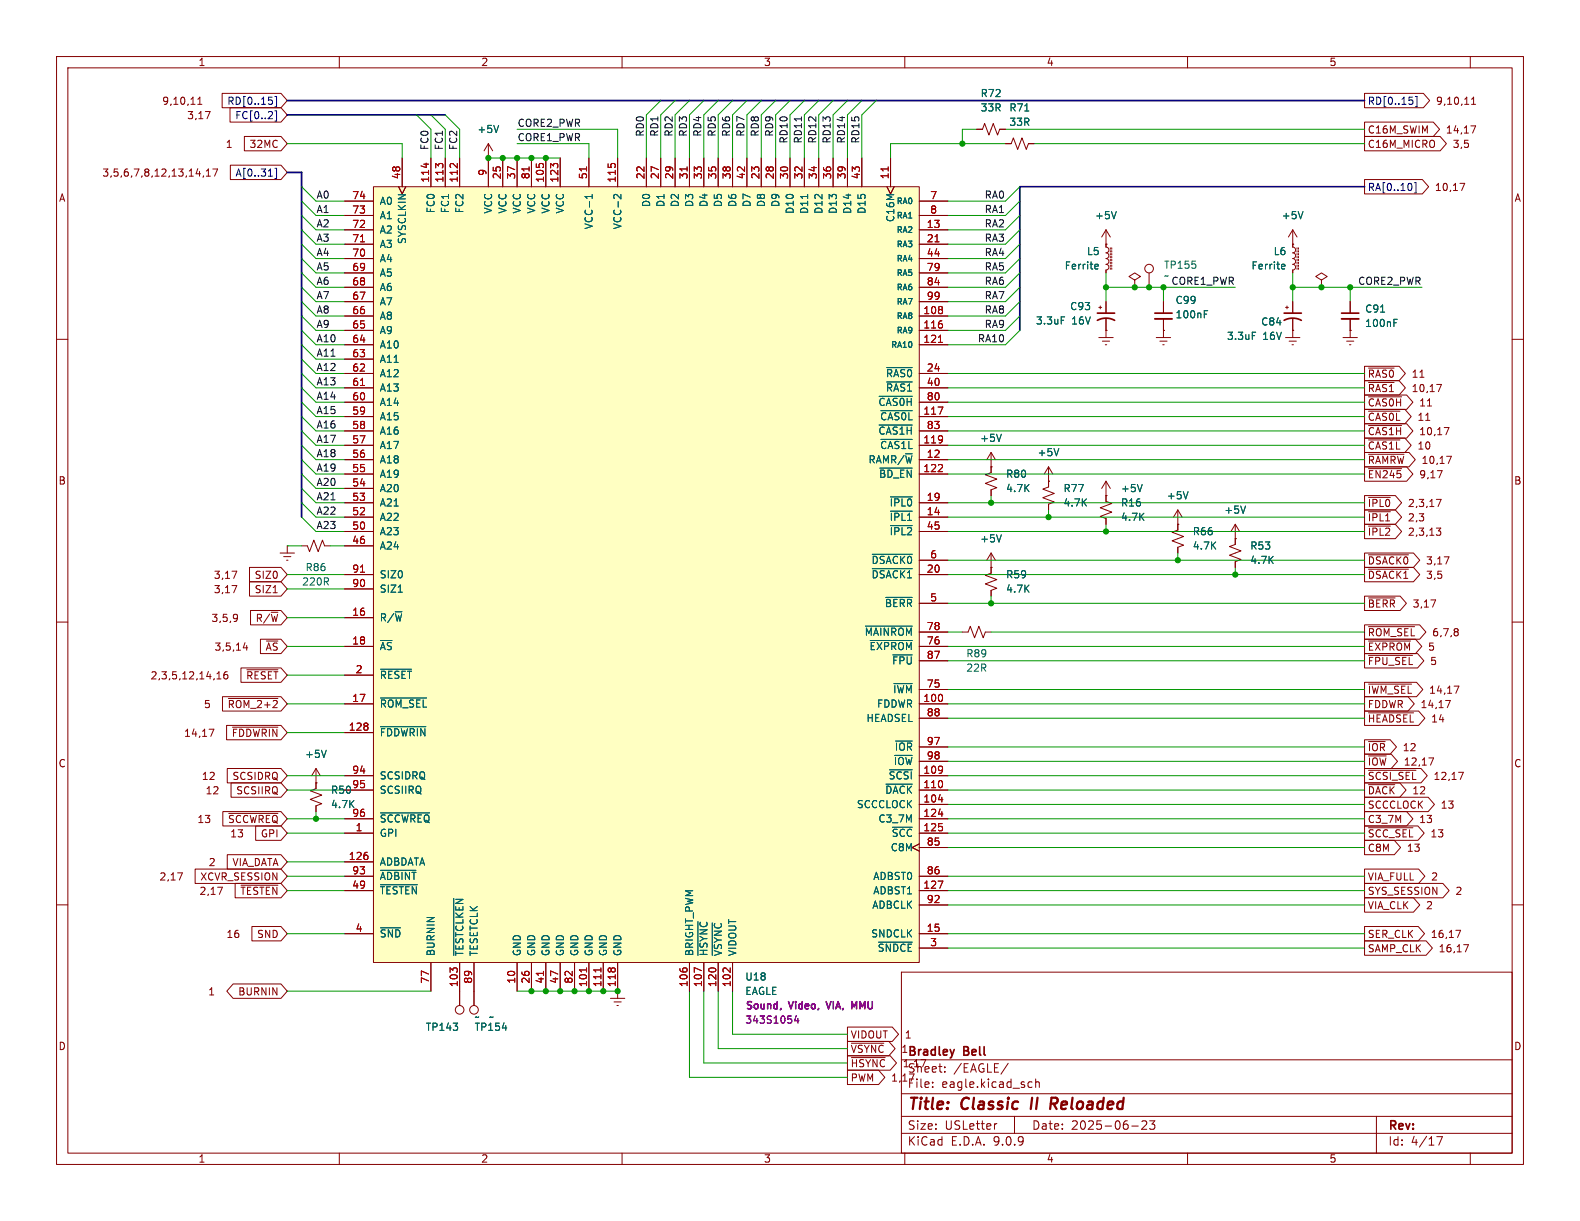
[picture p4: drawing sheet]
<svg xmlns="http://www.w3.org/2000/svg" width="279mm" height="216mm" viewBox="0 0 279 216" stroke-linecap="round" stroke-linejoin="round" font-family="sans-serif">
<g fill="none" stroke="#840000" stroke-width=".18">
<path d="M10 10h259.4v195.9h-259.4zM12 12h255.4v191.9h-255.4zM60 10v2M110 10v2M160 10v2M210 10v2M260 10v2M238.8 53.3v2.1M238.8 56.4v2M10 60h2M267.4 60h2M10 110h2"/>
<path d="M267.4 110h2M55.9 138.4v1l-1 .4 2 .8-2 .8 2 .7-1 .4v1M10 160h2M107.9 176.5h2.6M108.6 177.2h1.3M109.1 177.8h.2M109.2 175.3h.1M109.2 175.3v1.2M159.4 171.9h108v32h-108zM267.4 160h2M159.4 197.4h108M159.4 193.4h108"/>
<path d="M159.4 187.4h108M164.9 192.1v.2M164.9 191.4v.1M167.1 189.4v.2M167.1 188.7v.1M176.3 198.7l-.3 .1M178.3 188l-1.3 1.9M179.4 197.4v3M181.9 192.2h.6M181.9 191.4h.6M183.1 191.4l.3-.1 .3 .1 .1 .9M183.1 190.8v1.5"/>
<path d="M200.1 199.1h1.2M201.9 198.3l.6-.1 .2 .1 .1 .3-.9 1.1h.9M203.3 198.2h.9l-.5 .6 .4 .1v.6l-.2 .2h-.4l-.2-.2M243.4 197.4v6.5M60 203.9v2M110 203.9v2M159.4 200.4h108M160 203.9v2M210 203.9v2M254.1 201h1l-.7 1.5M260 203.9v2"/>
</g>
<path d="M182.5 194.1l-.2 2M183.5 194.1l-.3 2M186.3 195.2l.5 .9M186.7 194.1h-.8l-.2 2M186.8 195.1l-1 .1" fill="none" stroke="#840000" stroke-width=".4"/>
<path d="M237.2 55.4h3.1" fill="none" stroke="#840000" stroke-width=".3"/>
<path d="M237.2 56.4h3.1" fill="none" stroke="#840000" stroke-width=".33"/>
<path d="M244.1 55.2h.8M246.5 57.1h.4M246.5 56.5h.6" fill="none" stroke="#006464" stroke-width=".18"/>
<path d="M66 33h96.6v137.2h-96.6z" fill="#ffffc2"/>
<g fill="none" stroke="#840000" stroke-width=".18">
<path d="M35 18.5h.7M35 17.5l.3-.3v1.3M36.3 19.7h.9l-.6 1.3M39.3 16.5h10.4l1.1 1.3-1.1 1.3h-10.4zM40.7 19h9l1.1 1.3-1.1 1.3h-9zM241.3 16.5h10.4l1.1 1.3-1.1 1.3h-10.4zM260.2 18.5h.7M260.2 17.5l.4-.3v1.3M34.7 30.7h.8M36 31.1l-.1 .2M36.5 31.2h.7M36.5 30.2l.4-.3v1.3"/>
<path d="M37.6 29.9h.9l-.6 1.3M40.7 29.2h9l1.1 1.3-1.1 1.3h-9zM43.2 24.1h6.5l1.1 1.3-1.1 1.3h-6.5zM61 35.6h5M61 38.1h5M66 33h96.6v137.2h-96.6zM70.5 33l.6 1.3 .7-1.3M71.1 27.9v5.1M76.2 27.9v5.1M78.7 27.9v5.1M81.3 27.9v5.1M86.4 27.9h.1"/>
<path d="M86.4 25.4v7.6M86.4 25.4l-.8 1.3M86.4 25.4l.7 1.3M88.9 27.9v5.1M91.4 27.9v5.1M94 27.9v5.1M96.5 27.9v5.1M99.1 27.9v5.1M104.1 27.9v5.1M109.2 27.9v5.1M114.3 27.9v5.1M116.8 27.9v5.1"/>
<path d="M119.4 27.9v5.1M121.9 27.9v5.1M124.5 27.9v5.1M127 27.9v5.1M129.5 27.9v5.1M132.1 27.9v5.1M134.6 27.9v5.1M137.2 27.9v5.1M139.7 27.9v5.1M142.2 27.9v5.1M144.8 27.9v5.1M147.3 27.9v5.1"/>
<path d="M149.9 27.9v5.1M152.4 27.9v5.1M156.8 33l.7 1.3 .6-1.3M157.5 27.9v5.1M162.6 35.6h5M162.6 38.1h5M172.7 22.9h1l.4-1.1 .8 2.1 .7-2.1 .8 2.1 .4-1h1M177.8 25.4h1l.4-1 .8 2 .7-2 .8 2 .4-1h1M241.3 24.1h13.4l1.1 1.3-1.1 1.3h-13.4zM241.3 31.7h10.2l1.1 1.3-1.1 1.3h-10.2zM241.3 21.6h12.2l1.1 1.3-1.1 1.2h-12.2zM258.2 32.4h.8l-.5 1.3"/>
<path d="M260.1 22.3h.8l-.5 1.2M61 40.6h5M61 43.2h5M61 45.7h5M61 48.3h5M61 50.8h5M61 53.3h5M61 55.9h5M61 58.4h5M162.6 40.6h5M162.6 43.2h5M162.6 45.7h5"/>
<path d="M162.6 48.3h5M162.6 50.8h5M162.6 53.3h5M162.6 55.9h5M162.6 58.4h5M194.3 59.7h2.5M194.3 54.4h.5M194.6 54.1v.5M195.6 58.4h.1M195.6 40.6v3.1l.3 .1 .2 .4-.2 .4-.3 .1 .3 .1 .2 .2-.1 .5-.4 .2 .3 .2 .2 .3-.2 .4-.3 .1 .3 .2 .2 .3-.2 .4-.3 .1v.6M195.6 43.2h.1M195.6 53.3v2.1"/>
<path d="M195.6 56.4v3.3M195.6 40.6l-.8 1.3M195.6 40.6l.7 1.3M196.3 43.8v.3M196.3 44.3v.3M196.3 44.8v.3M196.3 45.3v.3M196.3 45.8v.3M196.3 46.4v.2M196.3 46.9v.2M196.3 47.4v.2M196.6 43.8v.3"/>
<path d="M196.6 44.3v.3M196.6 44.8v.3M196.6 45.3v.3M196.6 45.8v.3M196.6 46.4v.2M196.6 46.9v.2M196.6 47.4v.2M200.7 49.5l1-.6-1-.6-1.1 .6 1.1 .6v1.3M200.7 50.8h.1M203.2 48.3v2.5M204.5 59.7h2.5M205.7 58.4h.1"/>
<path d="M205.7 53.3v2.1M205.7 56.4v3.3M227.3 59.7h2.6M227.3 54.4h.5M227.6 54.1v.5M228.6 40.6v3.1l.4 .1 .1 .4-.1 .4-.4 .1 .3 .1 .2 .2-.1 .5-.4 .2 .4 .2 .1 .3-.1 .4-.4 .1 .4 .2 .1 .3-.1 .4-.4 .1v.6M228.6 43.2h.1M228.6 58.4h.1M228.6 53.3v2.1M228.6 56.4v3.3M228.6 40.6l-.8 1.3M228.6 40.6l.8 1.3"/>
<path d="M229.4 43.8v.3M229.4 44.3v.3M229.4 44.8v.3M229.4 45.3v.3M229.4 45.8v.3M229.4 46.4v.2M229.4 46.9v.2M229.4 47.4v.2M229.6 43.8v.3M229.6 44.3v.3M229.6 44.8v.3M229.6 45.3v.3"/>
<path d="M229.6 45.8v.3M229.6 46.4v.2M229.6 46.9v.2M229.6 47.4v.2M233.7 49.5l1-.6-1-.6-1 .6 1 .6v1.3M233.7 50.8h.1M237.5 59.7h2.5M238.8 58.4h.1M238.8 53.3v2.1M238.8 56.4v3.3M61 61h5M61 63.5h5"/>
<path d="M61 66h5M61 68.6h5M61 71.1h5M61 73.7h5M61 76.2h5M61 78.7h5M162.6 61h5M162.6 66h5M162.6 68.6h5M162.6 71.1h5M162.6 73.7h5M162.6 76.2h5"/>
<path d="M162.6 78.7h5M194.9 60.3h1.3M195.5 61h.2M205.1 60.3h1.3M205.6 61h.3M228 60.3h1.2M228.5 61h.2M238.1 60.3h1.3M238.6 61h.3M241.3 74.9h7.4l1.2 1.3-1.2 1.3h-7.4zM241.3 72.4h7.1l1.2 1.3-1.2 1.2h-7.1zM241.3 69.8h7.4l1.2 1.3-1.2 1.3h-7.4z"/>
<path d="M241.3 67.3h6.1l1.1 1.3-1.1 1.3h-6.1zM241.3 64.8h6.1l1.1 1.2-1.1 1.3h-6.1zM241.3 77.5h7.1l1.2 1.2-1.2 1.3h-7.1zM242 75.2h5.9M242 72.7h5.6M242 70.2h5.9M242 67.6h4.5M242 65.1h4.5M242 77.8h5.6M251.1 66.7h.7M252.1 74.3h.7M252.4 71.8h.7"/>
<path d="M254.1 68h.8l-.5 1.3M255.4 75.6h.8l-.5 1.3M49.5 97.8h2.6M50.2 98.4h1.2M50.7 99.1h.2M50.8 96.5h.1M50.8 96.5v1.3M53.3 96.5h1.1l.3 1 .8-2 .8 2 .7-2 .4 1h1M61 81.3h5M61 83.8h5M61 86.4h5M61 88.9h5"/>
<path d="M61 91.4h5M61 94h5M61 96.5h5M162.6 81.3h5M162.6 83.8h5M162.6 88.9h5M162.6 91.4h5M162.6 94h5M162.6 99.1h5M175.3 97.8v3.5l-1.1 .4 2.1 .8-2.1 .8 2.1 .7-1 .4v1M175.3 80v3.6l-1.1 .3 2.1 .8-2.1 .8 2.1 .7-1 .4v1M175.3 82.6h.1"/>
<path d="M175.3 97.8l.7 1.3M175.3 97.8l-.8 1.3M175.3 80l-.8 1.3M175.3 80l.7 1.3M185.4 82.6v3.5l-1 .4 2 .7-2 .8 2 .8-1 .4v1M185.4 85.1h.1M185.4 82.6l-.7 1.2M185.4 82.6l.8 1.2M195.6 85.1v3.5l1 .4-2 .8 2 .8-2 .7 1 .4v1M195.6 87.6h.1M195.6 85.1l-.8 1.3M195.6 85.1l.7 1.3"/>
<path d="M208.3 90.2v3.5l-1 .4 2 .8-2 .7 2 .8-1 .4v1M208.3 92.7h.1M208.3 90.2l.7 1.2M208.3 90.2l-.8 1.2M218.4 95.3h.1M218.4 92.7v3.6l-1 .3 2.1 .8-2.1 .8 2.1 .7-1.1 .4v1M218.4 92.7l-.7 1.3M218.4 92.7l.8 1.3M241.3 80h7.9l1.1 1.3-1.1 1.3h-7.9zM241.3 87.6h5.4l1.2 1.3-1.2 1.3h-5.4zM241.3 90.2h5.4l1.2 1.2-1.2 1.3h-5.4zM241.3 82.5h7.4l1.2 1.3-1.2 1.3h-7.4z"/>
<path d="M241.3 92.7h5.4l1.2 1.3-1.2 1.3h-5.4zM241.3 97.8h8.7l1.1 1.3-1.1 1.2h-8.7zM242 80.3h6.3M242 87.9h3.9M242 90.5h3.9M242 82.9h5.9M242 93h3.9M242 98.1h7.1M254 88.3h.8l-.5 1.3M254 93.4h.8l-.4 .5 .3 .1 .1 .4-.3 .3h-.3M254.2 83.2h.8l-.5 1.3M255.4 98.5h.8l-.5 1.2"/>
<path d="M255.8 80.7h.9l-.6 1.3M38.4 119.1l.3-.3v1.3M40.2 118.8h-.4a.86 .86 0 0 0 0 1.3l.4-.2 .1-.4-.2-.2h-.4l-.1 .2M41 103.5h.9l-.6 1.3M41 101h.9l-.6 1.3M41.8 108.6l.1 .1a1.03 1.03 0 0 1-.1 1.1M42 109.2l-.2 .2M42.6 118.1h7.1l1.1 1.3-1.1 1.3h-7.1zM43.3 113.6l-.3 .9h.8M43.6 114.1v.9M43.7 118.4h5.4M44.1 102.9h5.6l1.1 1.2-1.1 1.3h-5.6z"/>
<path d="M44.1 100.3h5.6l1.1 1.3-1.1 1.3h-5.6zM44.3 107.9h5.4l1.1 1.3-1.1 1.3h-5.4zM46.1 113h3.6l1.1 1.3-1.1 1.3h-3.6zM48.3 104.8h.7M61 101.6h5M61 104.1h5M61 109.2h5M61 114.3h5M61 119.4h5M162.6 101.6h5M162.6 114.3h5M162.6 106.7h5"/>
<path d="M162.6 111.8h5M162.6 116.8h5M170.2 111.8h1l.4-1.1 .7 2.1 .8-2.1 .8 2.1 .3-1h1.1M175.3 100.3h.1M241.3 115.6h9.4l1.1 1.2-1.1 1.3h-9.4zM241.3 113h9l1.1 1.3-1.1 1.3h-9zM241.3 110.5h9.7l1.2 1.3-1.2 1.2h-9.7zM241.3 105.4h6.3l1.1 1.3-1.1 1.3h-6.3zM241.3 100.3h8.7l1.1 1.3-1.1 1.3h-8.7zM242 115.9h7.8M242 113.3h7.4M242 110.8h8.2"/>
<path d="M242 105.7h4.7M242 100.6h7.1M253 106.1h.9l-.6 1.3M257.6 111.2l.3 .2-.3 .3 .3 .2v.3l-.3 .2M37 128.9h.8l-.5 1.3M38.4 120.1h.7M39.3 123.2h10.4l1.1 1.3-1.1 1.2h-10.4zM40.1 128.3h9.6l1.1 1.2-1.1 1.3h-9.6zM40.2 135.9h9.5l1.1 1.3-1.1 1.2h-9.5zM40.4 123.5h8.7M40.9 138.4h8.8l1.1 1.3-1.1 1.3h-8.8zM41.1 128.6h8"/>
<path d="M55.9 138.4h.1M55.9 135.9l-.8 1.3M55.9 135.9l.7 1.3M55.9 135.9v3.5M61 124.5h5M61 129.5h5M61 137.2h5M61 139.7h5M162.6 124.5h5M162.6 137.2h5M162.6 139.7h5M162.6 121.9h5"/>
<path d="M162.6 127h5M162.6 132.1h5M162.6 134.6h5M241.3 130.8h4.5l1.2 1.3-1.2 1.3h-4.5zM241.3 138.4h6.2l1.1 1.3-1.1 1.3h-6.2zM241.3 133.3h4.7l1.1 1.3-1.1 1.3h-4.7zM241.3 135.9h10l1.1 1.3-1.1 1.2h-10zM241.3 123.2h7.7l1.1 1.3-1.1 1.2h-7.7zM241.3 125.7h9.6l1.1 1.3-1.1 1.3h-9.6zM241.3 120.6h9.2l1.1 1.3-1.1 1.3h-9.2zM242 131.1h3M242 138.7h4.6"/>
<path d="M242 133.7h3.1M242 136.2h8.4M242 126h8M242 121h7.6M252.7 134h.8l-.5 1.3M255.6 123.9h.9l-.6 1.2M257.1 121.3h.9l-.6 1.3M257.9 136.6h.9l-.6 1.2M31.4 154.3h.9l-.6 1.3M34.5 153.7h15.2l1.1 1.2-1.1 1.3h-15.2zM38.5 156.9h.8l-.5 1.3M39.4 143.5h10.3l1.1 1.3-1.1 1.3h-10.3z"/>
<path d="M40.2 151.1h9.5l1.1 1.3-1.1 1.3h-9.5zM40.4 143.8h8.7M41.6 156.2h8.1l1.1 1.3-1.1 1.3h-8.1zM42.6 156.5h6.5M45.2 146h4.5l1.1 1.3-1.1 1.3h-4.5zM55.9 142.5v1M61 144.8h5M61 147.3h5M61 152.4h5M61 154.9h5M61 157.5h5M162.6 149.2l-1.3 .7 1.3 .6"/>
<path d="M162.6 144.8h5M162.6 147.3h5M162.6 154.9h5M162.6 157.5h5M162.6 142.2h5M162.6 149.9h5M241.3 158.7h8.7l1.1 1.3-1.1 1.3h-8.7zM241.3 153.7h9.6l1.1 1.2-1.1 1.3h-9.6zM241.3 156.2h13.9l1.1 1.3-1.1 1.3h-13.9zM241.3 148.6h5.3l1.1 1.3-1.1 1.2h-5.3zM241.3 143.5h7.4l1.2 1.3-1.2 1.3h-7.4zM241.3 146h9.4l1.1 1.3-1.1 1.3h-9.4z"/>
<path d="M241.3 141h11.3l1.1 1.2-1.1 1.3h-11.3zM242 146.4h7.9M41.2 174h8.5l1.1 1.3-1.1 1.2h-8.5l-1.1-1.2zM44.5 163.8h5.2l1.1 1.3-1.1 1.3h-5.2zM61 165.1h5M76.2 170.2v5.1M81.3 170.2v7.6M83.8 170.2v7.6M91.4 170.2v5.1M94 170.2v5.1M96.5 170.2v5.1M99.1 170.2v5.1"/>
<path d="M101.6 170.2v5.1M104.1 170.2v5.1M106.7 170.2v5.1M109.2 175.3h.1M109.2 170.2v5.1M121.9 170.2v5.1M124.5 170.2v5.1M127 170.2v5.1M129.5 170.2v5.1M162.6 165.1h5M162.6 160h5M162.6 167.6h5"/>
<path d="M241.3 166.4h10.9l1.1 1.2-1.1 1.3h-10.9zM241.3 163.8h9.5l1.1 1.3-1.1 1.3h-9.5zM257.4 164.5h.9l-.6 1.3M258.8 167h.9l-.6 1.3M149.9 189.2h5.5l1.1 1.3-1.1 1.3h-5.5zM149.9 181.6h7.9l1.1 1.3-1.1 1.3h-7.9zM149.9 184.1h7.3l1.1 1.3-1.1 1.3h-7.3zM149.9 186.7h7.5l1.1 1.3-1.1 1.2h-7.5zM150.6 184.5h5.7M150.6 187h5.9M161.6 189.9l-.5 1.3M163.7 187.4l-.5 1.2"/>
<circle cx="203.2" cy="47.5" r=".76"/>
<circle cx="81.3" cy="178.6" r=".76"/>
<circle cx="83.8" cy="178.6" r=".76"/>
</g>
<g fill="none" stroke="#a90000" stroke-width=".18">
<path d="M75.4 28.8v.8M79.7 29h.4M80.9 28.9v.8M93.6 29.5v.7M103.7 29.5v.7M121.5 29.5v.7M157.1 29.5v.7M63.7 42.8h.8M165.3 42.8h.8M63.7 68.2h.8M165.9 72h.8l-.5 1.2M165.9 60.5h.8"/>
<path d="M165.9 83.4h.8M166.6 82.3v.4M63.7 101.2h.8M165.9 155.8h.8l-.5 1.3M165.9 141.4h.8M165.9 143.9h.8M96.1 171.8v.7M103.7 171.1v.8M106.3 171.1v.8M124 171.6l-1.2-.5v.8M128 171.2h.4M129.1 171.1v.8"/>
</g>
<g fill="none" stroke="#006464" stroke-width=".18">
<path d="M181.2 19.6h.7M88.2 22.2l-.4 1.2M104.7 34.4v.7M104.7 34.7h-1.3l.4 .4M109.8 34.4v.8l-.9-.8-.3 .1-.1 .4M142.8 34.4v.7M197.4 37.4l-.4 1.3M230.4 37.4l-.4 1.3M187.7 56h.6M193.8 46.7l.4 .1v.2l-.6 .1M194.2 47.5l-.4 .1M213 55.5h.4"/>
<path d="M213 54.9h.6M221.4 58.7h.7M226.8 46.7l.4 .1v.2l-.6 .1M227.2 47.5l-.4 .1M244.1 55.2h.8M246.5 57.1h.4M246.5 56.5h.6M155.5 70.1h5.8M155.5 75.2h5.8M155.8 72.6h5.5M155.8 77.7h5.5M156.8 65h4.5"/>
<path d="M156.8 67.5h4.5M177.1 76.8l-.4 1.2M187.2 79.3l-.4 1.3M154.3 98h7M155.6 82.8h5.7M157.5 87.9h3.8M157.5 90.4h3.8M157.5 92.9h3.8M177.1 94.6l-.4 1.2M202 85.7l-.4 1.2M210.1 86.9l-.4 1.3M220.3 89.5l-.5 1.2"/>
<path d="M67.3 118.3h5.5M70.4 104.7h.7M153 110.7h8.3M153.9 113.3h7.4M154.3 100.6h7M156.6 105.6h4.7M157.9 115.8h3.4M57.7 132.7l-.4 1.2M67.3 123.4h8.1M67.3 128.5h8M156.7 138.7h4.6M157.3 136.1h4"/>
<path d="M158.1 120.9h3.2M158.2 133.6h3.1M158.4 131h2.9M67.3 143.7h8.7M67.3 153.9h6.3M67.3 156.4h6.5M80.2 158.8v10.1M157.8 146.3h3.5M67.3 164.1h3.5M123.4 163v5.9M126 163.2v5.7M155.3 166.6h6"/>
<path d="M88.8 181.8h.8"/>
</g>
<path d="M146.1 177.1l.4 1.3M150.6 177.1l.4 .9 .5-.9" fill="none" stroke="#840084" stroke-width=".25"/>
<path d="M140.8 179.6l-.3 .9h.8M141.1 180.1v.8" fill="none" stroke="#840084" stroke-width=".18"/>
<path d="M194.1 56.6a3.2 3.2 0 0 1 3 0M194.1 55.4h3M204.2 55.4h3.1M227.1 56.6a3.2 3.2 0 0 1 3 0M227.1 55.4h3" fill="none" stroke="#840000" stroke-width=".3"/>
<path d="M204.2 56.4h3.1" fill="none" stroke="#840000" stroke-width=".33"/>
<path d="M47.5 17.2h.6M48.1 17.7l.1 .2-.1 .5M48.6 19.6h.3v1.8h-.3M48.6 17.1h.3v1.8h-.3M249.2 17.2h.6M249.7 17.7l.2 .2-.2 .5M250.3 17.1h.3v1.8h-.3M47.5 31.2h.7M48.6 29.8h.3v1.8h-.3M249.6 32.7v.7M250.1 32.3h.3v1.8h-.3" fill="none" stroke="#000084" stroke-width=".18"/>
<path d="M141.7 20.7v.7" fill="none" stroke="#0f0f0f" stroke-width=".18"/>
<path d="M50.8 17.8h190.5M50.8 30.5h2.5v60.9M50.8 20.3h27.9M241.3 33h-61v25.4" fill="none" stroke="#000084" stroke-width=".3"/>
<g fill="none" stroke="#009600" stroke-width=".18">
<path d="M116.8 17.8l-2.5 2.5v7.6M119.4 17.8l-2.6 2.5v7.6M121.9 17.8l-2.5 2.5v7.6M124.5 17.8l-2.6 2.5v7.6M127 17.8l-2.5 2.5v7.6M129.5 17.8l-2.5 2.5v7.6M132.1 17.8l-2.6 2.5v7.6M134.6 17.8l-2.5 2.5v7.6M137.2 17.8l-2.6 2.5v7.6M139.7 17.8l-2.5 2.5v7.6M142.2 17.8l-2.5 2.5v7.6M144.8 17.8l-2.6 2.5v7.6"/>
<path d="M147.3 17.8l-2.5 2.5v7.6M149.9 17.8l-2.6 2.5v7.6M152.4 17.8l-2.5 2.5v7.6M154.9 17.8l-2.5 2.5v7.6M50.8 25.4h20.3v2.5M53.3 38.1l2.6 2.5h5.1M53.3 35.6l2.6 2.5h5.1M53.3 33l2.6 2.6h5.1M73.7 20.3l2.5 2.6v5M76.2 20.3l2.5 2.6v5M78.7 20.3l2.6 2.6v5M86.4 27.9h12.7"/>
<path d="M91.4 22.9h17.8v5M91.4 25.4h12.7v2.5M172.7 22.9h-2.5v2.5M177.8 25.4h-20.3v2.5M177.8 22.9h63.5M180.3 38.1l-2.5 2.5h-10.2M180.3 35.6l-2.5 2.5h-10.2M180.3 33l-2.5 2.6h-10.2M182.9 25.4h58.4M53.3 55.9l2.6 2.5h5.1M53.3 58.4l2.6 2.6h5.1M53.3 43.2l2.6 2.5h5.1"/>
<path d="M53.3 48.3l2.6 2.5h5.1M53.3 40.6l2.6 2.6h5.1M53.3 53.3l2.6 2.6h5.1M53.3 50.8l2.6 2.5h5.1M53.3 45.7l2.6 2.6h5.1M180.3 55.9l-2.5 2.5h-10.2M180.3 58.4l-2.5 2.6h-10.2M180.3 43.2l-2.5 2.5h-10.2M180.3 48.3l-2.5 2.5h-10.2M180.3 40.6l-2.5 2.6h-10.2M180.3 53.3l-2.5 2.6h-10.2M180.3 50.8l-2.5 2.5h-10.2"/>
<path d="M180.3 45.7l-2.5 2.6h-10.2M195.6 50.8h22.8M195.6 48.3v5M205.7 50.8v2.5M228.6 50.8h22.9M228.6 48.3v5M238.8 50.8v2.5M53.3 68.6l2.6 2.5h5.1M53.3 71.1l2.6 2.6h5.1M53.3 61l2.6 2.5h5.1M53.3 76.2l2.6 2.5h5.1M53.3 78.7l2.6 2.6h5.1"/>
<path d="M53.3 66l2.6 2.6h5.1M53.3 63.5l2.6 2.5h5.1M53.3 73.7l2.6 2.5h5.1M167.6 71.1h73.7M167.6 73.7h73.7M167.6 78.7h73.7M167.6 68.6h73.7M167.6 66h73.7M167.6 76.2h73.7M50.8 96.5h2.5M53.3 88.9l2.6 2.5h5.1M53.3 91.4l2.6 2.6h5.1"/>
<path d="M53.3 86.4l2.6 2.5h5.1M53.3 81.3l2.6 2.5h5.1M53.3 83.8l2.6 2.6h5.1M58.4 96.5h2.6M167.6 81.3h73.7M167.6 91.4h73.7M167.6 94h73.7M167.6 88.9h73.7M167.6 99.1h73.7M167.6 83.8h73.7M175.3 87.6v1.3M185.4 90.2v1.2"/>
<path d="M195.6 92.7v1.3M208.3 97.8v1.3M50.8 101.6h10.2M50.8 114.3h10.2M50.8 109.2h10.2M50.8 104.1h10.2M50.8 119.4h10.2M167.6 101.6h73.7M167.6 114.3h73.7M167.6 106.7h73.7M167.6 111.8h2.6M167.6 116.8h73.7"/>
<path d="M175.3 105.4v1.3M175.3 111.8h66M218.4 100.3v1.3M50.8 124.5h10.2M50.8 137.2h10.2M50.8 139.7h10.2M50.8 129.5h10.2M167.6 124.5h73.7M167.6 121.9h73.7M167.6 127h73.7M167.6 132.1h73.7M167.6 134.6h73.7"/>
<path d="M167.6 137.2h73.7M167.6 139.7h73.7M50.8 157.5h10.2M50.8 144.8h10.2M50.8 152.4h10.2M50.8 154.9h10.2M50.8 147.3h10.2M55.9 143.5v1.3M167.6 157.5h73.7M167.6 142.2h73.7M167.6 144.8h73.7M167.6 154.9h73.7"/>
<path d="M167.6 147.3h73.7M167.6 149.9h73.7M50.8 175.3h25.4M50.8 165.1h10.2M91.4 175.3h17.8M121.9 175.3v15.2h28M124.5 175.3v12.7h25.4M127 175.3v10.1h22.9M129.5 175.3v7.6h20.4M167.6 165.1h73.7M167.6 160h73.7M167.6 167.6h73.7"/>
</g>
<g fill="#009600" stroke="#009600" stroke-width=".18">
<circle cx="195.6" cy="50.8" r=".46"/>
<circle cx="175.3" cy="88.9" r=".46"/>
<circle cx="170.2" cy="25.4" r=".46"/>
<circle cx="185.4" cy="91.4" r=".46"/>
<circle cx="195.6" cy="94" r=".46"/>
<circle cx="208.3" cy="99.1" r=".46"/>
<circle cx="218.4" cy="101.6" r=".46"/>
<circle cx="175.3" cy="106.7" r=".46"/>
<circle cx="233.7" cy="50.8" r=".46"/>
<circle cx="228.6" cy="50.8" r=".46"/>
<circle cx="238.8" cy="50.8" r=".46"/>
<circle cx="203.2" cy="50.8" r=".46"/>
<circle cx="200.7" cy="50.8" r=".46"/>
<circle cx="205.7" cy="50.8" r=".46"/>
<circle cx="96.5" cy="27.9" r=".46"/>
<circle cx="94" cy="27.9" r=".46"/>
<circle cx="86.4" cy="27.9" r=".46"/>
<circle cx="94" cy="175.3" r=".46"/>
<circle cx="96.5" cy="175.3" r=".46"/>
<circle cx="101.6" cy="175.3" r=".46"/>
<circle cx="99.1" cy="175.3" r=".46"/>
<circle cx="55.9" cy="144.8" r=".46"/>
<circle cx="109.2" cy="175.3" r=".46"/>
<circle cx="104.1" cy="175.3" r=".46"/>
<circle cx="106.7" cy="175.3" r=".46"/>
<circle cx="91.4" cy="27.9" r=".46"/>
<circle cx="88.9" cy="27.9" r=".46"/>
</g>
<g font-size="2.8" fill="#840000">
<text x="160.4" y="196.8">Title:</text>
<text x="170.1" y="196.8">Classic</text>
<text x="187.4" y="196.8">Reloaded</text>
</g>
<g font-size="2.1" fill="#840000">
<text x="160.4" y="189.9">Sheet:</text>
<text x="160.4" y="187.1">Bradley</text>
<text x="168.6" y="189.9">/EAGLE/</text>
<text x="170.5" y="187.1">Bell</text>
<text x="160.4" y="192.6">File:</text>
<text x="166.5" y="192.6">eagle.kicad_sch</text>
<text x="160.4" y="202.8">KiCad</text>
<text x="160.4" y="200">Size:</text>
<text x="167.1" y="200">USLetter</text>
<text x="168.1" y="202.8">E.D.A.</text>
<text x="175.7" y="202.8">9.0.9</text>
<text x="182.4" y="200">Date:</text>
<text x="189.4" y="200">2025-06-23</text>
<text x="245.4" y="200.2">Rev:</text>
<text x="245.4" y="202.8">Id:</text>
<text x="249.5" y="202.8">4/17</text>
</g>
<g font-size="1.8" fill="#840000">
<text x="35" y="11.9">1</text>
<text x="85" y="11.9">2</text>
<text x="135" y="11.9">3</text>
<text x="185" y="11.9">4</text>
<text x="235" y="11.9">5</text>
<text x="28.6" y="18.7">9,10,11</text>
<text x="33" y="21.3">3,17</text>
<text x="241.8" y="23.8">C16M_SWIM</text>
<text x="253.8" y="18.7">9,10,11</text>
<text x="255.6" y="23.8">14,17</text>
<text x="39.8" y="26.4">1</text>
<text x="44" y="26.4">32MC</text>
<text x="241.8" y="26.4">C16M_MICRO</text>
<text x="256.8" y="26.4">3,5</text>
<text x="10.3" y="35.9">A</text>
<text x="18" y="31.4">3,5,6,7,8,12,13,14,17</text>
<text x="253.7" y="34">10,17</text>
<text x="267.7" y="35.9">A</text>
<text x="241.8" y="69.5">~{RAS1} 10,17</text>
<text x="241.8" y="67">~{RAS0} 11</text>
<text x="241.8" y="77.2">~{CAS1H} 10,17</text>
<text x="241.8" y="74.6">~{CAS0L} 11</text>
<text x="241.8" y="72.1">~{CAS0H} 11</text>
<text x="241.8" y="82.2">~{RAMRW} 10,17</text>
<text x="241.8" y="79.7">~{CAS1L} 10</text>
<text x="10.3" y="85.9">B</text>
<text x="241.8" y="89.9">~{IPL0}</text>
<text x="241.8" y="84.8">~{EN245}</text>
<text x="248.9" y="89.9">2,3,17</text>
<text x="250.9" y="84.8">9,17</text>
<text x="267.7" y="85.9">B</text>
<text x="241.8" y="92.4">~{IPL1}</text>
<text x="241.8" y="94.9">~{IPL2}</text>
<text x="248.9" y="92.4">2,3</text>
<text x="248.9" y="94.9">2,3,13</text>
<text x="241.8" y="100">~{DSACK0} 3,17</text>
<text x="37.7" y="105.1">3,17</text>
<text x="37.7" y="102.6">3,17</text>
<text x="44.9" y="105.1">SIZ1</text>
<text x="44.9" y="102.6">SIZ0</text>
<text x="241.8" y="107.6">~{BERR} 3,17</text>
<text x="241.8" y="102.6">~{DSACK1} 3,5</text>
<text x="37.3" y="110.2">3,5,9</text>
<text x="45.1" y="110.2">R/~{W}</text>
<text x="241.8" y="112.7">~{ROM_SEL} 6,7,8</text>
<text x="37.8" y="115.3">3,5,14</text>
<text x="46.9" y="115.3">~{AS}</text>
<text x="241.8" y="117.8">~{FPU_SEL} 5</text>
<text x="241.8" y="115.3">~{EXPROM} 5</text>
<text x="26.5" y="120.3">2,3,5,12,14,16</text>
<text x="36" y="125.4">5</text>
<text x="40.2" y="125.4">~{ROM_2+2}</text>
<text x="43.4" y="120.3">~{RESET}</text>
<text x="241.8" y="125.4">FDDWR</text>
<text x="241.8" y="122.9">~{IWM_SEL} 14,17</text>
<text x="251.1" y="125.4">14,17</text>
<text x="32.5" y="130.5">14,17</text>
<text x="40.9" y="130.5">~{FDDWRIN}</text>
<text x="241.8" y="128">~{HEADSEL} 14</text>
<text x="10.3" y="135.9">C</text>
<text x="241.8" y="133">~{IOR} 12</text>
<text x="241.8" y="135.6">~{IOW} 12,17</text>
<text x="267.7" y="135.9">C</text>
<text x="35.6" y="138.1">12</text>
<text x="36.3" y="140.7">12</text>
<text x="41" y="138.1">SCSIDRQ</text>
<text x="41.7" y="140.7">SCSIIRQ</text>
<text x="241.8" y="140.7">~{DACK} 12</text>
<text x="241.8" y="143.2">SCCCLOCK</text>
<text x="241.8" y="138.1">~{SCSI_SEL} 12,17</text>
<text x="254.7" y="143.2">13</text>
<text x="34.8" y="145.7">13</text>
<text x="40.2" y="145.7">~{SCCWREQ}</text>
<text x="40.6" y="148.3">13</text>
<text x="46" y="148.3">GPI</text>
<text x="241.8" y="145.7">C3_7M</text>
<text x="241.8" y="148.3">~{SCC_SEL} 13</text>
<text x="250.9" y="145.7">13</text>
<text x="28.1" y="155.9">2,17</text>
<text x="35.3" y="155.9">XCVR_SESSION</text>
<text x="36.8" y="153.4">2</text>
<text x="41" y="153.4">VIA_DATA</text>
<text x="241.8" y="155.9">VIA_FULL</text>
<text x="241.8" y="150.8">C8M</text>
<text x="248.7" y="150.8">13</text>
<text x="253" y="155.9">2</text>
<text x="35.2" y="158.4">2,17</text>
<text x="42.4" y="158.4">~{TESTEN}</text>
<text x="241.8" y="161">VIA_CLK</text>
<text x="241.8" y="158.4">SYS_SESSION</text>
<text x="252.1" y="161">2</text>
<text x="257.3" y="158.4">2</text>
<text x="40" y="166.1">16</text>
<text x="45.4" y="166.1">SND</text>
<text x="241.8" y="166.1">SER_CLK</text>
<text x="252.9" y="166.1">16,17</text>
<text x="241.8" y="168.6">SAMP_CLK</text>
<text x="254.3" y="168.6">16,17</text>
<text x="36.7" y="176.2">1</text>
<text x="42" y="176.2">BURNIN</text>
<text x="10.3" y="185.9">D</text>
<text x="150.3" y="183.8">VIDOUT</text>
<text x="159.9" y="183.8">1</text>
<text x="267.7" y="185.9">D</text>
<text x="150.3" y="191.5">PWM</text>
<text x="150.3" y="186.4">~{VSYNC} 1</text>
<text x="150.3" y="188.9">~{HSYNC}</text>
<text x="157.5" y="191.5">1,17</text>
<text x="159.6" y="188.9">1,17</text>
<text x="35" y="205.8">1</text>
<text x="85" y="205.8">2</text>
<text x="135" y="205.8">3</text>
<text x="185" y="205.8">4</text>
<text x="235" y="205.8">5</text>
</g>
<g font-size="1.8" fill="#006464">
<text x="173.3" y="17.4">R72</text>
<text x="84.3" y="23.7">+5V</text>
<text x="173.3" y="19.9">33R</text>
<text x="178.4" y="19.9">R71</text>
<text x="178.4" y="22.5">33R</text>
<text x="67.1" y="36.4">A0</text>
<text x="67.1" y="39">A1</text>
<text x="67.1" y="41.5">A2</text>
<text x="77.1" y="37.8" transform="rotate(-90 77.1 37.8)">FC0</text>
<text x="79.6" y="37.8" transform="rotate(-90 79.6 37.8)">FC1</text>
<text x="82.1" y="37.8" transform="rotate(-90 82.1 37.8)">FC2</text>
<text x="87.2" y="37.9" transform="rotate(-90 87.2 37.9)">VCC</text>
<text x="89.8" y="37.9" transform="rotate(-90 89.8 37.9)">VCC</text>
<text x="92.3" y="37.9" transform="rotate(-90 92.3 37.9)">VCC</text>
<text x="94.8" y="37.9" transform="rotate(-90 94.8 37.9)">VCC</text>
<text x="97.4" y="37.9" transform="rotate(-90 97.4 37.9)">VCC</text>
<text x="99.9" y="37.9" transform="rotate(-90 99.9 37.9)">VCC</text>
<text x="105" y="40.6" transform="rotate(-90 105 40.6)">VCC-1</text>
<text x="110.1" y="40.6" transform="rotate(-90 110.1 40.6)">VCC-2</text>
<text x="115.2" y="36.7" transform="rotate(-90 115.2 36.7)">D0</text>
<text x="117.7" y="36.7" transform="rotate(-90 117.7 36.7)">D1</text>
<text x="120.2" y="36.7" transform="rotate(-90 120.2 36.7)">D2</text>
<text x="122.8" y="36.7" transform="rotate(-90 122.8 36.7)">D3</text>
<text x="125.3" y="36.7" transform="rotate(-90 125.3 36.7)">D4</text>
<text x="127.9" y="36.7" transform="rotate(-90 127.9 36.7)">D5</text>
<text x="130.4" y="36.7" transform="rotate(-90 130.4 36.7)">D6</text>
<text x="132.9" y="36.7" transform="rotate(-90 132.9 36.7)">D7</text>
<text x="135.5" y="36.7" transform="rotate(-90 135.5 36.7)">D8</text>
<text x="138" y="36.7" transform="rotate(-90 138 36.7)">D9</text>
<text x="140.6" y="37.9" transform="rotate(-90 140.6 37.9)">D10</text>
<text x="143.1" y="37.9" transform="rotate(-90 143.1 37.9)">D11</text>
<text x="145.6" y="37.9" transform="rotate(-90 145.6 37.9)">D12</text>
<text x="148.2" y="37.9" transform="rotate(-90 148.2 37.9)">D13</text>
<text x="150.7" y="37.9" transform="rotate(-90 150.7 37.9)">D14</text>
<text x="153.3" y="37.9" transform="rotate(-90 153.3 37.9)">D15</text>
<text x="158.3" y="39.4" transform="rotate(-90 158.3 39.4)">C16M</text>
<text x="193.5" y="39">+5V</text>
<text x="226.6" y="39">+5V</text>
<text x="67.1" y="44">A3</text>
<text x="67.1" y="46.6">A4</text>
<text x="72" y="43.3" transform="rotate(-90 72 43.3)">SYSCLKIN</text>
<text x="188.2" y="47.9">Ferrite</text>
<text x="192.1" y="45.3">L5</text>
<text x="205.7" y="47.7">TP155</text>
<text x="221.2" y="47.9">Ferrite</text>
<text x="225.1" y="45.3">L6</text>
<text x="67.1" y="49.1">A5</text>
<text x="67.1" y="51.7">A6</text>
<text x="205.7" y="49.6">~</text>
<text x="207.8" y="53.9">C99</text>
<text x="67.1" y="54.2">A7</text>
<text x="67.1" y="56.7">A8</text>
<text x="67.1" y="59.3">A9</text>
<text x="183.1" y="57.6">3.3uF</text>
<text x="189.1" y="55">C93</text>
<text x="189.5" y="57.6">16V</text>
<text x="207.8" y="56.5">100nF</text>
<text x="222.9" y="57.8">C84</text>
<text x="241.3" y="58">100nF</text>
<text x="241.3" y="55.5">C91</text>
<text x="67.1" y="61.8">A10</text>
<text x="67.1" y="64.4">A11</text>
<text x="216.9" y="60.3">3.3uF</text>
<text x="223.3" y="60.3">16V</text>
<text x="67.1" y="66.9">A12</text>
<text x="67.1" y="69.4">A13</text>
<text x="67.1" y="72">A14</text>
<text x="155.2" y="72">~{CAS0H}</text>
<text x="156.6" y="66.9">~{RAS0}</text>
<text x="156.6" y="69.4">~{RAS1}</text>
<text x="67.1" y="74.5">A15</text>
<text x="67.1" y="77.1">A16</text>
<text x="155.2" y="77.1">~{CAS1H}</text>
<text x="155.5" y="74.5">~{CAS0L}</text>
<text x="67.1" y="79.6">A17</text>
<text x="67.1" y="82.1">A18</text>
<text x="153.5" y="82.1">RAMR/~{W}</text>
<text x="155.5" y="79.6">~{CAS1L}</text>
<text x="173.2" y="78.3">+5V</text>
<text x="183.4" y="80.9">+5V</text>
<text x="67.1" y="84.7">A19</text>
<text x="67.1" y="87.2">A20</text>
<text x="67.1" y="89.8">A21</text>
<text x="155.4" y="84.7">~{BD_EN}</text>
<text x="157.2" y="89.8">~{IPL0}</text>
<text x="177.8" y="84.7">R80</text>
<text x="177.8" y="87.2">4.7K</text>
<text x="188" y="87.2">R77</text>
<text x="188" y="89.8">4.7K</text>
<text x="198.1" y="87.2">+5V</text>
<text x="198.1" y="89.8">R16</text>
<text x="206.2" y="88.5">+5V</text>
<text x="67.1" y="92.3">A22</text>
<text x="67.1" y="94.8">A23</text>
<text x="157.2" y="92.3">~{IPL1}</text>
<text x="157.2" y="94.8">~{IPL2}</text>
<text x="198.1" y="92.3">4.7K</text>
<text x="210.8" y="94.8">R66</text>
<text x="216.4" y="91">+5V</text>
<text x="53.9" y="101.2">R86</text>
<text x="67.1" y="97.4">A24</text>
<text x="154" y="99.9">~{DSACK0}</text>
<text x="173.2" y="96.1">+5V</text>
<text x="210.8" y="97.4">4.7K</text>
<text x="221" y="97.4">R53</text>
<text x="221" y="99.9">4.7K</text>
<text x="53.3" y="103.7">220R</text>
<text x="67.1" y="102.5">SIZ0</text>
<text x="67.1" y="105">SIZ1</text>
<text x="154" y="102.5">~{DSACK1}</text>
<text x="156.4" y="107.5">~{BERR}</text>
<text x="177.8" y="102.5">R59</text>
<text x="177.8" y="105">4.7K</text>
<text x="67.1" y="110.1">R/~{W}</text>
<text x="152.8" y="112.6">~{MAINROM}</text>
<text x="67.1" y="115.2">~{AS}</text>
<text x="153.7" y="115.2">~{EXPROM}</text>
<text x="157.7" y="117.7">~{FPU}</text>
<text x="170.8" y="116.4">R89</text>
<text x="170.8" y="119">22R</text>
<text x="67.1" y="120.2">~{RESET}</text>
<text x="67.1" y="125.3">~{ROM_SEL}</text>
<text x="155" y="125.3">FDDWR</text>
<text x="157.8" y="122.8">~{IWM}</text>
<text x="67.1" y="130.4">~{FDDWRIN}</text>
<text x="153.1" y="127.9">HEADSEL</text>
<text x="53.8" y="134.2">+5V</text>
<text x="158" y="135.5">~{IOW}</text>
<text x="158.1" y="132.9">~{IOR}</text>
<text x="58.4" y="140.6">R50</text>
<text x="58.4" y="143.1">4.7K</text>
<text x="62.2" y="139.4">95</text>
<text x="67.1" y="138">SCSIDRQ</text>
<text x="67.1" y="140.6">SCSIIRQ</text>
<text x="151.4" y="143.1">SCCCLOCK</text>
<text x="156.4" y="140.6">~{DACK}</text>
<text x="157" y="138">~{SCSI}</text>
<text x="67.1" y="145.6">~{SCCWREQ}</text>
<text x="67.1" y="148.2">GPI</text>
<text x="155.2" y="145.6">C3_7M</text>
<text x="157.6" y="148.2">~{SCC}</text>
<text x="67.1" y="153.3">ADBDATA</text>
<text x="67.1" y="155.8">~{ADBINT}</text>
<text x="154.3" y="155.8">ADBST0</text>
<text x="157.4" y="150.7">C8M</text>
<text x="67.1" y="158.3">~{TESTEN}</text>
<text x="154.1" y="160.9">ADBCLK</text>
<text x="154.3" y="158.3">ADBST1</text>
<text x="67.1" y="166">~{SND}</text>
<text x="154" y="166">SNDCLK</text>
<text x="77.1" y="169.2" transform="rotate(-90 77.1 169.2)">BURNIN</text>
<text x="82.1" y="169.2" transform="rotate(-90 82.1 169.2)">~{TESTCLKEN}</text>
<text x="84.7" y="169.2" transform="rotate(-90 84.7 169.2)">TESETCLK</text>
<text x="92.3" y="169.2" transform="rotate(-90 92.3 169.2)">GND</text>
<text x="94.8" y="169.2" transform="rotate(-90 94.8 169.2)">GND</text>
<text x="97.4" y="169.2" transform="rotate(-90 97.4 169.2)">GND</text>
<text x="99.9" y="169.2" transform="rotate(-90 99.9 169.2)">GND</text>
<text x="102.5" y="169.2" transform="rotate(-90 102.5 169.2)">GND</text>
<text x="105" y="169.2" transform="rotate(-90 105 169.2)">GND</text>
<text x="107.5" y="169.2" transform="rotate(-90 107.5 169.2)">GND</text>
<text x="110.1" y="169.2" transform="rotate(-90 110.1 169.2)">GND</text>
<text x="122.8" y="169.2" transform="rotate(-90 122.8 169.2)">BRIGHT_PWM</text>
<text x="125.3" y="169.2" transform="rotate(-90 125.3 169.2)">~{HSYNC}</text>
<text x="127.9" y="169.2" transform="rotate(-90 127.9 169.2)">~{VSYNC}</text>
<text x="130.4" y="169.2" transform="rotate(-90 130.4 169.2)">VIDOUT</text>
<text x="131.7" y="173.6">U18</text>
<text x="155.1" y="168.5">~{SNDCE}</text>
<text x="131.7" y="176.1">EAGLE</text>
<text x="75.2" y="182.5">TP143</text>
<text x="83.8" y="180.7">~</text>
<text x="83.8" y="182.5">TP154</text>
<text x="86.4" y="180.7">~</text>
</g>
<g font-size="1.8" fill="#000084">
<text x="40.1" y="18.7">RD[0..15]</text>
<text x="41.5" y="21.3">FC[0..2]</text>
<text x="241.8" y="18.7">RD[0..15]</text>
<text x="41.5" y="31.4">A[0..31]</text>
<text x="241.8" y="34">RA[0..10]</text>
</g>
<g font-size="1.8" fill="#0f0f0f">
<text x="91.4" y="22.5">CORE2_PWR</text>
<text x="75.9" y="26.6" transform="rotate(-90 75.9 26.6)">FC0</text>
<text x="78.4" y="26.6" transform="rotate(-90 78.4 26.6)">FC1</text>
<text x="80.9" y="26.6" transform="rotate(-90 80.9 26.6)">FC2</text>
<text x="91.4" y="25.1">CORE1_PWR</text>
<text x="114" y="24.3" transform="rotate(-90 114 24.3)">RD0</text>
<text x="116.5" y="24.3" transform="rotate(-90 116.5 24.3)">RD1</text>
<text x="119" y="24.3" transform="rotate(-90 119 24.3)">RD2</text>
<text x="121.6" y="24.3" transform="rotate(-90 121.6 24.3)">RD3</text>
<text x="124.1" y="24.3" transform="rotate(-90 124.1 24.3)">RD4</text>
<text x="126.7" y="24.3" transform="rotate(-90 126.7 24.3)">RD5</text>
<text x="129.2" y="24.3" transform="rotate(-90 129.2 24.3)">RD6</text>
<text x="131.7" y="24.3" transform="rotate(-90 131.7 24.3)">RD7</text>
<text x="134.3" y="24.3" transform="rotate(-90 134.3 24.3)">RD8</text>
<text x="136.8" y="24.3" transform="rotate(-90 136.8 24.3)">RD9</text>
<text x="139.4" y="25.5" transform="rotate(-90 139.4 25.5)">RD10</text>
<text x="141.9" y="25.5" transform="rotate(-90 141.9 25.5)">RD11</text>
<text x="144.4" y="25.5" transform="rotate(-90 144.4 25.5)">RD12</text>
<text x="147" y="25.5" transform="rotate(-90 147 25.5)">RD13</text>
<text x="149.5" y="25.5" transform="rotate(-90 149.5 25.5)">RD14</text>
<text x="152.1" y="25.5" transform="rotate(-90 152.1 25.5)">RD15</text>
<text x="55.9" y="35.2">A0</text>
<text x="174" y="35.2">RA0</text>
<text x="55.9" y="37.8">A1</text>
<text x="55.9" y="40.3">A2</text>
<text x="174" y="40.3">RA2</text>
<text x="174" y="37.8">RA1</text>
<text x="55.9" y="42.8">A3</text>
<text x="55.9" y="47.9">A5</text>
<text x="55.9" y="45.4">A4</text>
<text x="174" y="42.8">RA3</text>
<text x="174" y="45.4">RA4</text>
<text x="174" y="47.9">RA5</text>
<text x="55.9" y="53">A7</text>
<text x="55.9" y="50.5">A6</text>
<text x="174" y="53">RA7</text>
<text x="174" y="50.5">RA6</text>
<text x="207" y="50.5">CORE1_PWR</text>
<text x="240.1" y="50.5">CORE2_PWR</text>
<text x="55.9" y="58.1">A9</text>
<text x="55.9" y="55.5">A8</text>
<text x="174" y="58.1">RA9</text>
<text x="174" y="55.5">RA8</text>
<text x="55.9" y="60.6">A10</text>
<text x="55.9" y="63.2">A11</text>
<text x="55.9" y="65.7">A12</text>
<text x="172.8" y="60.6">RA10</text>
<text x="55.9" y="70.8">A14</text>
<text x="55.9" y="68.2">A13</text>
<text x="55.9" y="75.9">A16</text>
<text x="55.9" y="73.3">A15</text>
<text x="55.9" y="83.5">A19</text>
<text x="55.9" y="78.4">A17</text>
<text x="55.9" y="80.9">A18</text>
<text x="55.9" y="86">A20</text>
<text x="55.9" y="88.6">A21</text>
<text x="55.9" y="91.1">A22</text>
<text x="55.9" y="93.6">A23</text>
</g>
<g font-size="1.8" fill="#a90000">
<text x="62.2" y="35.3">74</text>
<text x="70.9" y="31.8" transform="rotate(-90 70.9 31.8)">48</text>
<text x="75.9" y="32.4" transform="rotate(-90 75.9 32.4)">114</text>
<text x="78.5" y="32.4" transform="rotate(-90 78.5 32.4)">113</text>
<text x="81" y="32.4" transform="rotate(-90 81 32.4)">112</text>
<text x="86.1" y="31.2" transform="rotate(-90 86.1 31.2)">9</text>
<text x="88.6" y="31.8" transform="rotate(-90 88.6 31.8)">25</text>
<text x="91.2" y="31.8" transform="rotate(-90 91.2 31.8)">37</text>
<text x="93.7" y="31.8" transform="rotate(-90 93.7 31.8)">81</text>
<text x="96.3" y="32.4" transform="rotate(-90 96.3 32.4)">105</text>
<text x="98.8" y="32.4" transform="rotate(-90 98.8 32.4)">123</text>
<text x="103.9" y="31.8" transform="rotate(-90 103.9 31.8)">51</text>
<text x="109" y="32.4" transform="rotate(-90 109 32.4)">115</text>
<text x="114" y="31.8" transform="rotate(-90 114 31.8)">22</text>
<text x="116.6" y="31.8" transform="rotate(-90 116.6 31.8)">27</text>
<text x="119.1" y="31.8" transform="rotate(-90 119.1 31.8)">29</text>
<text x="121.7" y="31.8" transform="rotate(-90 121.7 31.8)">31</text>
<text x="124.2" y="31.8" transform="rotate(-90 124.2 31.8)">33</text>
<text x="126.7" y="31.8" transform="rotate(-90 126.7 31.8)">35</text>
<text x="129.3" y="31.8" transform="rotate(-90 129.3 31.8)">38</text>
<text x="131.8" y="31.8" transform="rotate(-90 131.8 31.8)">42</text>
<text x="134.4" y="31.8" transform="rotate(-90 134.4 31.8)">23</text>
<text x="136.9" y="31.8" transform="rotate(-90 136.9 31.8)">28</text>
<text x="139.4" y="31.8" transform="rotate(-90 139.4 31.8)">30</text>
<text x="142" y="31.8" transform="rotate(-90 142 31.8)">32</text>
<text x="144.5" y="31.8" transform="rotate(-90 144.5 31.8)">34</text>
<text x="147.1" y="31.8" transform="rotate(-90 147.1 31.8)">36</text>
<text x="149.6" y="31.8" transform="rotate(-90 149.6 31.8)">39</text>
<text x="152.1" y="31.8" transform="rotate(-90 152.1 31.8)">43</text>
<text x="157.2" y="31.8" transform="rotate(-90 157.2 31.8)">11</text>
<text x="164.4" y="35.3">7</text>
<text x="62.2" y="37.8">73</text>
<text x="62.2" y="40.4">72</text>
<text x="163.8" y="40.4">13</text>
<text x="164.4" y="37.8">8</text>
<text x="62.2" y="42.9">71</text>
<text x="62.2" y="45.5">70</text>
<text x="163.8" y="42.9">21</text>
<text x="163.8" y="45.5">44</text>
<text x="62.2" y="48">69</text>
<text x="62.2" y="50.5">68</text>
<text x="62.2" y="53.1">67</text>
<text x="163.8" y="48">79</text>
<text x="163.8" y="50.5">84</text>
<text x="163.8" y="53.1">99</text>
<text x="62.2" y="55.6">66</text>
<text x="62.2" y="58.2">65</text>
<text x="163.2" y="55.6">108</text>
<text x="163.2" y="58.2">116</text>
<text x="62.2" y="60.7">64</text>
<text x="62.2" y="63.2">63</text>
<text x="62.2" y="65.8">62</text>
<text x="163.2" y="60.7">121</text>
<text x="163.8" y="65.8">24</text>
<text x="62.2" y="68.3">61</text>
<text x="62.2" y="70.9">60</text>
<text x="163.8" y="68.3">40</text>
<text x="163.8" y="70.9">80</text>
<text x="62.2" y="73.4">59</text>
<text x="62.2" y="75.9">58</text>
<text x="163.2" y="73.4">117</text>
<text x="163.8" y="75.9">83</text>
<text x="62.2" y="78.5">57</text>
<text x="62.2" y="81">56</text>
<text x="62.2" y="83.6">55</text>
<text x="163.2" y="78.5">119</text>
<text x="163.2" y="83.6">122</text>
<text x="163.8" y="81">12</text>
<text x="62.2" y="86.1">54</text>
<text x="62.2" y="88.6">53</text>
<text x="163.8" y="88.6">19</text>
<text x="62.2" y="91.2">52</text>
<text x="62.2" y="93.7">50</text>
<text x="163.8" y="91.2">14</text>
<text x="163.8" y="93.7">45</text>
<text x="62.2" y="96.3">46</text>
<text x="62.2" y="101.3">91</text>
<text x="163.8" y="101.3">20</text>
<text x="164.4" y="98.8">6</text>
<text x="62.2" y="103.9">90</text>
<text x="164.4" y="106.4">5</text>
<text x="62.2" y="109">16</text>
<text x="163.8" y="111.5">78</text>
<text x="62.2" y="114">18</text>
<text x="62.8" y="119.1">2</text>
<text x="163.8" y="114">76</text>
<text x="163.8" y="116.6">87</text>
<text x="62.2" y="124.2">17</text>
<text x="163.2" y="124.2">100</text>
<text x="163.8" y="121.7">75</text>
<text x="61.6" y="129.3">128</text>
<text x="163.8" y="126.7">88</text>
<text x="163.8" y="131.8">97</text>
<text x="62.2" y="136.9">94</text>
<text x="163.2" y="136.9">109</text>
<text x="163.8" y="134.4">98</text>
<text x="163.2" y="139.4">110</text>
<text x="163.2" y="142">104</text>
<text x="62.2" y="144.5">96</text>
<text x="62.8" y="147.1">1</text>
<text x="163.2" y="144.5">124</text>
<text x="163.2" y="147.1">125</text>
<text x="163.8" y="149.6">85</text>
<text x="61.6" y="152.1">126</text>
<text x="62.2" y="154.7">93</text>
<text x="163.8" y="154.7">86</text>
<text x="62.2" y="157.2">49</text>
<text x="163.2" y="157.2">127</text>
<text x="163.8" y="159.8">92</text>
<text x="62.8" y="164.8">4</text>
<text x="163.8" y="164.8">15</text>
<text x="164.4" y="167.4">3</text>
<text x="75.9" y="174" transform="rotate(-90 75.9 174)">77</text>
<text x="81" y="174.6" transform="rotate(-90 81 174.6)">103</text>
<text x="83.6" y="174" transform="rotate(-90 83.6 174)">89</text>
<text x="91.2" y="174" transform="rotate(-90 91.2 174)">10</text>
<text x="93.7" y="174" transform="rotate(-90 93.7 174)">26</text>
<text x="96.3" y="174" transform="rotate(-90 96.3 174)">41</text>
<text x="98.8" y="174" transform="rotate(-90 98.8 174)">47</text>
<text x="101.3" y="174" transform="rotate(-90 101.3 174)">82</text>
<text x="103.9" y="174.6" transform="rotate(-90 103.9 174.6)">101</text>
<text x="106.4" y="174.6" transform="rotate(-90 106.4 174.6)">111</text>
<text x="109" y="174.6" transform="rotate(-90 109 174.6)">118</text>
<text x="121.7" y="174.6" transform="rotate(-90 121.7 174.6)">106</text>
<text x="124.2" y="174.6" transform="rotate(-90 124.2 174.6)">107</text>
<text x="126.7" y="174.6" transform="rotate(-90 126.7 174.6)">120</text>
<text x="129.3" y="174.6" transform="rotate(-90 129.3 174.6)">102</text>
</g>
<g font-size="1.8" fill="#840084">
<text x="131.7" y="178.8">Sound,</text>
<text x="139.6" y="178.8">Video,</text>
<text x="146.7" y="178.8">VIA,</text>
<text x="151.6" y="178.8">MMU</text>
<text x="131.7" y="181.2">343S1054</text>
</g>
<g font-size="1.4" fill="#006464">
<text x="158.4" y="36.3">RA0</text>
<text x="158.4" y="38.8">RA1</text>
<text x="158.4" y="41.4">RA2</text>
<text x="158.4" y="43.9">RA3</text>
<text x="158.4" y="46.5">RA4</text>
<text x="158.4" y="49">RA5</text>
<text x="158.4" y="51.5">RA6</text>
<text x="158.4" y="54.1">RA7</text>
<text x="158.4" y="56.6">RA8</text>
<text x="158.4" y="59.2">RA9</text>
<text x="157.5" y="61.7">RA10</text>
</g>
</svg>
